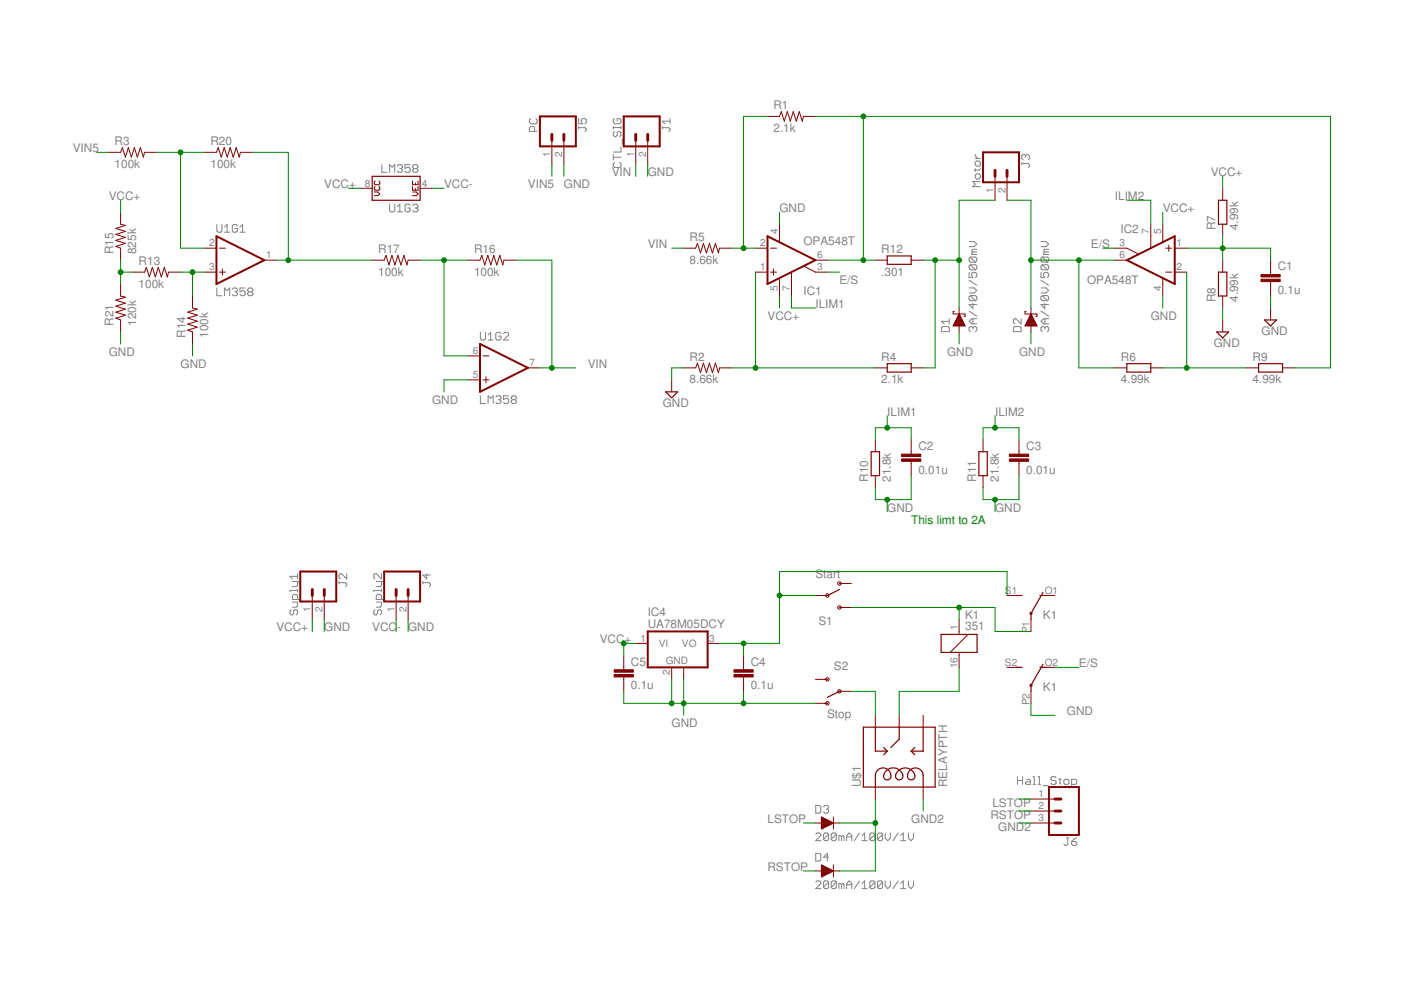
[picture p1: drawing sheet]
<svg xmlns="http://www.w3.org/2000/svg" width="297mm" height="210mm" viewBox="0 0 297 210" stroke-linecap="round" stroke-linejoin="round" font-family="sans-serif">
<g fill="none" stroke="#808080" stroke-width=".21">
<path d="M81 34.9v1.6h1M82.6 36.5v-1.6l.5 .6 .6-.6v1.6M84.2 35.2l.3-.3h.5l.3 .3v.3l-.3 .2M84.8 35.7h.2M85 35.7l.3 .3v.3l-.3 .2h-.5l-.3-.2M87 34.9h-1.1v.8l.5-.2h.3l.3 .2v.6l-.3 .2h-.6l-.2-.2M87.8 35.7l-.3-.2v-.3l.3-.3h.5l.3 .3v.3l-.3 .2M87.8 35.7l-.3 .3v.3l.3 .2h.5l.3-.2v-.3l-.3-.3M87.8 35.7h.5M112.5 25.1l-.3 .3v.6l.3 .2h1.1l.3-.2v-.6l-.3-.3M113.3 27.9v-.8l-.2-.3h-.6l-.3 .3v.8h1.7M122.7 25.1v1.1h.8l-.3-.5v-.3l.3-.3h.5l.3 .3v.6l-.3 .2"/>
<path d="M122.7 27.1h1.3l.3 .2v.3l-.3 .3M122.7 26.8v.5M130 26.8v.5M130 32.8v1.1M130 33.3h1.7M130 27.1h1.7M130.3 34.4l-.3 .3v.5l.3 .3h1.1l.3-.3v-.5l-.3-.3M130.3 25.1l-.3 .3v.6l.3 .2h1.1l.3-.2v-.6l-.3-.3h-.5v.6M130.3 27.9l-.3 .3v.5l.3 .3h.3l.3-.3v-.5l.2-.3h.3l.3 .3v.5l-.3 .3M131.7 26.8v.5M131.7 31.2v1h-1.7M131.9 29.5v1.1"/>
<path d="M140.4 27.1h1.4l.3 .2v.3l-.3 .3M140.4 26.8v.5M142.1 25.1v1.1M142.1 25.7h-1.7l.6 .5M206.8 37.1l.2-.2h.6l.3 .2v.6l-.3 .3h-.6l-.2-.3zM206.8 32.8v.2l.5 .6M206.8 35.8v.5M206.8 33.6h1.1M207 34.1h.6l.3 .3v.5l-.3 .3h-.6l-.2-.3v-.5zM207.9 38.5h-1.7l.6 .6-.6 .5h1.7M207.9 35.8l-.3 .2h-1.1M216.6 34.7h1.4l.3 .2v.3l-.3 .3"/>
<path d="M216.6 34.4v.5M217.4 33l.3-.2h.3l.3 .2v.6l-.3 .3M217.4 33l-.2-.2h-.3l-.3 .2v.6l.3 .3M217.4 33v.3M46 47.6v1.4l.2 .2h.6l.3-.2v-1.4M47.6 49.2h1.1M47.6 48.2l.6-.6v1.6M50.3 47.9l-.2-.3h-.6l-.2 .3v1.1l.2 .2h.6l.2-.2v-.6h-.5M50.9 49.2h1.1M50.9 48.2l.5-.6v1.6M82.6 43.3v1.3l.3 .3h.5l.3-.3v-1.3M84.2 44.9h1.1"/>
<path d="M84.2 43.8l.6-.5v1.6M87 43.6l-.3-.3h-.6l-.2 .3v1l.2 .3h.6l.3-.3v-.5h-.6M87.5 43.6l.3-.3h.5l.3 .3v.2l-.3 .3M88.1 44.1h.2M88.3 44.1l.3 .3v.2l-.3 .3h-.5l-.3-.3M205.5 57.8v1h.8l-.3-.5v-.3l.3-.2h.5l.3 .2v.6l-.3 .2M205.5 59.4l1.6 1.1M205.5 51.2h1l.6 .6-.6 .5h-1M205.7 54.5l-.2 .3v.5l.2 .3h1.1M205.7 56.1l-.2 .3v.5l.2 .3h1.1M205.7 54.5h1.1l.3 .3v.5l-.3 .3M205.7 56.1h1.1l.3 .3v.5l-.3 .3"/>
<path d="M205.7 56.1l1.1 1.1M205.7 54.5l1.1 1.1M206.3 53.4l-.3 .3v.2h1.1M206.3 53.4h.8M207.1 52.9h-.8l-.3 .2 .3 .3M220.7 57.8v1h.8l-.3-.5v-.3l.3-.2h.6l.2 .2v.6l-.2 .2M220.7 51.2h1.1l.5 .6-.5 .5h-1.1M220.7 59.4l1.6 1.1M221 56.1l-.3 .3v.5l.3 .3h1.1M221 56.1h1.1l.2 .3v.5l-.2 .3M221 54.5l-.3 .3v.5l.3 .3h1.1M221 54.5h1.1l.2 .3v.5l-.2 .3"/>
<path d="M221 56.1l1.1 1.1M221 54.5l1.1 1.1M221.5 53.4l-.3 .3v.2h1.1M221.5 53.4h.8M222.3 52.9h-.8l-.3 .2 .3 .3M46 61.1v1.6h1.1M47.6 62.7v-1.6l.6 .5 .5-.5v1.6M49.3 61.3l.2-.2h.6l.2 .2v.3l-.2 .3M49.8 61.9h.3M50.1 61.9l.2 .2v.3l-.2 .3h-.6l-.2-.3M52 61.1h-1.1v.8l.8-.3 .3 .3v.5l-.3 .3h-.5l-.3-.3M52.8 61.9l-.3-.3v-.3l.3-.2h.5l.3 .2v.3l-.3 .3"/>
<path d="M52.8 61.9l-.3 .2v.3l.3 .3h.5l.3-.3v-.3l-.3-.2M52.8 61.9h.5M101.9 70.5v1.3l.2 .3h.6l.2-.3v-1.3M103.5 72.1h1.1M103.5 71l.5-.5v1.6M106.2 70.7l-.3-.2h-.5l-.3 .2v1.1l.3 .3h.5l.3-.3v-.5h-.5M106.8 70.7l.2-.2h.6l.2 .2v.3l-1 1.1h1M199.6 69.5l.3-.3h1.1l.3 .3v.8h-1.7zM201.3 67.6v1.1M201.3 68.1h-1.7l.6 .6M205.5 66l1.6 1M205.5 61h1l.6 .6-.6 .5h-1"/>
<path d="M205.7 62.7l-.2 .2v.6l.2 .3h1.1M205.7 62.7h1.1l.3 .2v.6l-.3 .3M205.7 62.7l1.1 1.1M206.3 69.5l-.3-.3h-.3l-.2 .3v.5l.2 .3M206.3 69.5l.2-.3h.3l.3 .3v.5l-.3 .3M206.3 64.3v1.1l-.8-.8h1.6M206.3 67.6v1.1M206.3 69.5v.3M207.1 67.6h-1.1l-.5 .5 .5 .6h1.1M214.9 69.5l.2-.3h1.1l.3 .3v.8h-1.6zM216.5 67.6v1.1l-1.1-1.1h-.3l-.2 .3v.5l.2 .3M220.7 61h1.1l.5 .6-.5 .5h-1.1"/>
<path d="M220.7 66l1.6 1M221 62.7l-.3 .2v.6l.3 .3h1.1M221 62.7h1.1l.2 .2v.6l-.2 .3M221 62.7l1.1 1.1M221.5 69.5l-.3-.3h-.2l-.3 .3v.5l.3 .3M221.5 69.5l.3-.3h.3l.2 .3v.5l-.2 .3M221.5 64.3v1.1l-.8-.8h1.6M221.5 67.6v1.1M221.5 69.5v.3M222.3 67.6h-1.1l-.5 .5 .5 .6h1.1M101.9 83.9v1.7h1M103.5 85.6v-1.7l.5 .6 .6-.6v1.7"/>
<path d="M105.1 84.2l.3-.3h.5l.3 .3v.3l-.3 .2M105.7 84.7h.2M105.9 84.7l.3 .3v.3l-.3 .3h-.5l-.3-.3M107.8 83.9h-1v.8l.5-.2h.3l.2 .2v.6l-.2 .3h-.6l-.2-.3M108.7 84.7l-.3 .3v.3l.3 .3h.5l.3-.3v-.3l-.3-.3M108.7 84.7l-.3-.2v-.3l.3-.3h.5l.3 .3v.3l-.3 .2M108.7 84.7h.5M61.7 129.3l-.2 .3v.5l.2 .3h.3l.3-.3v-.5l.2-.3h.3l.3 .3v.5l-.3 .3M62 127.7h1.1v.8l-.3 .2h-.8M62 123.3h1.4l.2 .2v.3M63.1 125.2h-1.6v.3M63.1 121.6v1.1"/>
<path d="M63.1 123.3v.8l-.3 .3h-.8M63.1 124.9v.6M63.1 127.1v-.8l-.3-.3h-.5l-.3 .3v.8h1.6M63.1 122.2h-1.6l.5 .5M71.9 123.5h1.3l.3 .3v.3l-.3 .3M71.9 123.3v.5M73.5 121.6v1.1l-1.1-1.1h-.2l-.3 .3v.6l.3 .2M79.5 129.3l-.3 .3v.5l.3 .3h.3l.3-.3v-.5l.2-.3h.3l.3 .3v.5l-.3 .3M79.8 127.7h1.1v.8l-.3 .2h-.8M79.8 123.3h1.3l.3 .2v.3M80.9 127.1v-.8l-.3-.3h-.5l-.3 .3v.8h1.6M80.9 125.2h-1.7v.3"/>
<path d="M80.9 123.3v.8l-.3 .3h-.8M80.9 121.6v1.1l-1.1-1.1h-.3l-.3 .3v.6l.3 .2M80.9 124.9v.6M89.7 123.5h1.3l.3 .3v.3l-.3 .3M89.7 123.3v.5M90.5 121.6v1.1l-.8-.8h1.6M173 176.9l.2-.3h.6l.2 .3v.2l-1 1.1h1M173 170.8h.8l.2 .2v1.1l-.2 .3h-.8zM174.6 171l.3-.2h.5l.3 .2v.3l-.3 .3M175.1 171.6h.3M175.4 171.6l.3 .3v.2l-.3 .3h-.5l-.3-.3M175.7 176.9v1.1l-.3 .2h-.5l-.3-.2"/>
<path d="M175.7 176.9l-.3-.3h-.5l-.3 .3v1.1M175.7 176.9l-1.1 1.1M177.3 176.9v1.1l-.3 .2h-.5l-.3-.2M177.3 176.9l-.3-.3h-.5l-.3 .3v1.1M177.3 176.9l-1.1 1.1M178.4 177.4l-.3-.3h-.2v1.1M178.4 177.4v.8M178.4 177.4l.3-.3 .2 .3v.8M179.5 178.2v-1.1l.5-.5 .6 .5v1.1M179.5 177.4h1.1M182.2 176.6l-1.1 1.6M182.8 178.2h1.1"/>
<path d="M182.8 177.1l.5-.5v1.6M185.5 176.9v1.1l-.3 .2h-.5l-.3-.2M185.5 176.9l-.3-.3h-.5l-.3 .3v1.1M185.5 176.9l-1.1 1.1M187.1 176.9v1.1l-.2 .2h-.6l-.2-.2M187.1 176.9l-.2-.3h-.6l-.2 .3v1.1M187.1 176.9l-1 1.1M187.7 176.6v1.1l.5 .5 .6-.5v-1.1M190.4 176.6l-1.1 1.6M191 178.2h1M191 177.1l.5-.5v1.6M192.6 176.6v1.1l.5 .5 .6-.5v-1.1"/>
<path d="M215.7 164.7v1.6M215.7 165.5h1.1M216.8 164.7v1.6M217.6 165.2h.6l.3 .3v.8h-.9l-.2-.3 .2-.2h.9M219 166.3h.5M219 164.7h.3v1.6M220.1 166.3h.5M220.1 164.7h.3v1.6M221.2 166.6h1.1M223.9 165l-.3-.3h-.5l-.3 .3v.2l.3 .3h.5l.3 .3v.2l-.3 .3h-.5l-.3-.3M224.5 165.2h.5M224.7 165v1l.3 .3"/>
<path d="M225.6 165.5l.2-.3h.6l.2 .3v.5l-.2 .3h-.6l-.2-.3zM226.1 177.6h.5M226.4 177.6v1.4l-.3 .3h-.3l-.2-.3M227.2 166.3h.8l.3-.3v-.5l-.3-.3h-.8v1.6M227.2 178.4h.8l.3 .3v.3l-.3 .3h-.5l-.3-.3zM228.3 177.6l-.6 .3-.5 .5M173 180.9h.8l.2 .3v1.1l-.2 .3h-.8zM173 187l.2-.2h.6l.2 .2v.3l-1 1.1h1M175.7 187l-.3-.2h-.5l-.3 .2v1.1M175.7 187v1.1l-.3 .3h-.5l-.3-.3M175.7 187l-1.1 1.1M175.7 181.7h-1.1l.8-.8v1.7"/>
<path d="M177.3 187l-.3-.2h-.5l-.3 .2v1.1M177.3 187v1.1l-.3 .3h-.5l-.3-.3M177.3 187l-1.1 1.1M178.4 187.6l-.3-.3h-.2v1.1M178.4 187.6v.8M178.4 187.6l.3-.3 .2 .3v.8M179.5 188.4v-1.1l.5-.5 .6 .5v1.1M179.5 187.6h1.1M182.2 186.8l-1.1 1.6M182.8 187.3l.5-.5v1.6M182.8 188.4h1.1M185.5 187l-.3-.2h-.5l-.3 .2v1.1"/>
<path d="M185.5 187v1.1l-.3 .3h-.5l-.3-.3M185.5 187l-1.1 1.1M187.1 187l-.2-.2h-.6l-.2 .2v1.1M187.1 187v1.1l-.2 .3h-.6l-.2-.3M187.1 187l-1 1.1M187.7 186.8v1.1l.5 .5 .6-.5v-1.1M190.4 186.8l-1.1 1.6M191 187.3l.5-.5v1.6M191 188.4h1M192.6 186.8v1.1l.5 .5 .6-.5v-1.1"/>
</g>
<g fill="none" stroke="#800000" stroke-width=".21">
<path d="M23 32.3h2.6l.4-1 .6 2 .6-2 .7 2 .6-2 .6 2 .7-2 .6 2 .2-1h2.6M43.3 32.3h2.6l.4-1 .6 2 .6-2 .7 2 .6-2 .6 2 .7-2 .6 2 .3-1h2.5M76.4 39.9h2.5M79.5 39.5l-.1 .2v.4l.1 .2h.8l.2-.2v-.4l-.2-.2M79.5 38.4l-.1 .2v.3l.1 .3h.8l.2-.3v-.3l-.2-.2M87.5 38.4v.8h1.1v-.8M87.5 39.5v.8h1.1v-.8M88.1 38.8v.4M88.1 39.9v.4M89.1 39.9h2.5M117 29.8v5M119.5 29.8v5"/>
<path d="M134.8 29.8v5M137.3 29.8v5M162.7 24.7h2.6l.4-1 .6 2 .6-2 .7 2 .6-2 .6 2 .7-2 .6 2 .2-1h2.6M211 37.4v5.1M213.5 37.4v5.1M259.2 39.9v2.6M25.6 45v2.5l1 .3-2 .6 2 .7-2 .6 2 .6-2 .7 2 .6-2 .6 1 .4v2.6M28.1 57.7h2.5l.4-1 .7 2 .6-2 .6 2 .7-2 .6 2 .6-2 .7 2 .2-1h2.6M43.3 57.7h2.6M43.3 52.6h2.6M46.5 57.7h1.3M46.5 52.6h1.3"/>
<path d="M47.2 57.1v1.2M56 55.2h2.6M78.9 55.2h2.5l.4-1.1 .7 2.1 .6-2.1 .6 2.1 .7-2.1 .6 2.1 .6-2.1 .7 2.1 .2-1h2.6M79.4 40.7h.7l.4 .4-.4 .4h-.7M87.5 40.7h.7l.4 .4-.4 .4h-.7M99.2 55.2h2.6l.4-1.1 .6 2.1 .6-2.1 .7 2.1 .6-2.1 .6 2.1 .7-2.1 .6 2.1 .2-1h2.6M144.9 52.6h2.6l.4-1 .6 2 .6-2 .7 2 .6-2 .6 2 .7-2 .6 2 .3-1h2.5M160.2 57.7h2.5M160.2 52.6h2.5M163.4 57.7h1.2M163.4 52.6h1.2M164 57.1v1.2"/>
<path d="M165.3 47.5v3.8M165.3 59v3.8M167.8 57.8v5M170.5 56.5l2.4 1.2h2.5M172.9 55.2h2.5M185.6 55.2h2.5M193.2 55.2h2.5M236.4 52.6h2.5l2.4 1.2M236.4 55.2h2.5M244 47.5v5M246.5 47.5v3.8M246.5 59v3.8"/>
<path d="M247.2 57.7h1.2M247.2 52.6h1.2M247.8 52v1.3M249.1 57.7h2.5M249.1 52.6h2.5M259.2 47.5v2.6M259.2 55.2v2.5M269.4 55.2v3M269.4 59.7v3.1M25.6 60.2v2.6l1 .2-2 .6 2 .7-2 .6 2 .7-2 .6 2 .6-2 .7 1 .3v2.6M40.8 62.8v2.5l1 .3-2 .6 2 .6-2 .7 2 .6-2 .6 2 .7-2 .6 1 .4v2.5M99.2 75.5h2.6"/>
<path d="M102.4 75.5h1.3M103 79.9v1.3M111.9 78h2.6M144.9 78h2.6l.4-1 .6 2 .6-2 .7 2 .6-2 .6 2 .7-2 .6 2 .3-1h2.5M185.6 78h2.5M193.2 78h2.5M202.1 69h2.5M202.2 68.9h2.3M202.2 68.8h2.3M202.3 68.7h2.1M202.3 66.1h-.2v.5h2.5v.5h-.2M202.4 68.5h1.9"/>
<path d="M202.4 68.4h1.9M202.5 68.3h1.7M202.5 68.2h1.7M202.6 68.1h1.5M202.7 67.9h1.3M202.7 67.8h1.3M202.8 67.7h1.1M202.9 67.6h1M202.9 67.5h.9M203 67.3h.7M203 67.2h.7M203.1 67.1h.5"/>
<path d="M203.2 67h.4M203.2 66.9h.3M203.3 66.7h.1M203.3 66.6h.1M203.3 65.3v1.3M203.3 69.1v1.3M203.3 66.6l1.3 2.5h-2.5zM217.4 69h2.4M217.4 68.9h2.4M217.5 68.8h2.2M217.6 68.7h2M217.6 66.1h-.3v.5h2.6v.5h-.3"/>
<path d="M217.6 68.5h2M217.7 68.4h1.8M217.7 68.3h1.8M217.8 68.2h1.6M217.8 68.1h1.5M217.9 67.9h1.4M218 67.8h1.2M218 67.7h1.2M218.1 67.6h1M218.1 67.5h.9M218.2 67.3h.8M218.3 67.2h.6"/>
<path d="M218.3 67.1h.6M218.4 67h.4M218.5 66.9h.2M218.5 66.7h.2M218.6 66.6h.1M218.6 65.3v1.3M218.6 69.1v1.3M218.6 66.6l1.3 2.5h-2.6zM236.4 78h2.5M244 78h2.5M259.2 62.8v2.5M259.2 67.8v2.6"/>
<path d="M264.3 78h2.5M269.4 65.3v2.5M271.9 78h2.6M99.2 80.5h2.6M102.4 80.5h1.3M142.4 80.5v2.6M185.6 93.2v2.6M193.2 93.2v3.1M193.2 97.8v3.1M208.4 93.2v2.6M216 93.2v3.1M216 97.8v3.1"/>
<path d="M185.6 100.9v2.5M208.4 100.9v2.5M66.2 126.3v5M68.7 126.3v5M84 126.3v5M86.5 126.3v5M132.2 139v3M134.8 136.4h2.5M150 136.4h2.6M157.6 139v3M172.9 126.3h2.5M178 128.8h2.5"/>
<path d="M178 123.7h2.5M203.3 131.3v3.2M203.3 138.3v3.2M205.3 134.5l-3.9 3.8M213.5 126.3h2.5M218.6 131.3v2.6M221.1 126.3h2.6M132.2 143.5v3.1M142.4 141.5v2.5M144.9 141.5v2.5M157.6 143.5v3.1M172.9 144h2.5"/>
<path d="M172.9 149.1h2.5M178 146.6h2.5M185.6 151.7v2.5M190.6 151.7v2.5M195.7 151.7v2.5M213.5 141.5h2.5M218.6 146.6v2.5M221.1 141.5h2.6M172.9 174.5h1.3M174.2 173.2l2.5 1.3-2.5 1.3zM174.2 175.7h.2M174.2 175.5h.4"/>
<path d="M174.2 175.4h.7M174.2 175.3h.9M174.2 175.2h1.1M174.2 175h1.4M174.2 174.9h1.6M174.2 174.8h1.9M174.2 174.7h2.1M174.2 174.6h2.4M174.2 174.5h2.4M174.2 174.3h2.1M174.2 174.2h1.9M174.2 174.1h1.7"/>
<path d="M174.2 174h1.4M174.2 173.8h1.2M174.2 173.7h.9M174.2 173.6h.7M174.2 173.5h.4M174.2 173.4h.2M174.2 173.2h.1M176.7 174.5h1.3M176.7 173.2v2.6M185.6 166.9v2.5M195.7 166.9v2.5M218.6 169.4h5.1"/>
<path d="M218.6 172h5.1M218.6 174.5h5.1M172.9 184.7h1.3M174.2 183.4l2.5 1.3-2.5 1.2zM174.2 185.9h.1M174.2 185.8h.2M174.2 185.7h.5M174.2 185.5h.7M174.2 185.4h1M174.2 185.3h1.2M174.2 185.2h1.4M174.2 185.1h1.7"/>
<path d="M174.2 185h1.9M174.2 184.8h2.2M174.2 184.7h2.4M174.2 184.6h2.3M174.2 184.5h2.1M174.2 184.3h1.8M174.2 184.2h1.6M174.2 184.1h1.4M174.2 184h1.1M174.2 183.9h.9M174.2 183.7h.6M174.2 183.6h.4"/>
<path d="M174.2 183.5h.2M176.7 183.4v2.5M176.7 184.7h1.3"/>
<circle cx="175.4" cy="126.3" r=".36"/>
<circle cx="178" cy="123.7" r=".36"/>
<circle cx="178" cy="128.8" r=".36"/>
<circle cx="175.4" cy="149.1" r=".36"/>
<circle cx="175.4" cy="144" r=".36"/>
<circle cx="178" cy="146.6" r=".36"/>
</g>
<g fill="none" stroke="#800000" stroke-width=".42">
<path d="M114.5 24.7h7.6v6.3h-7.6zM132.2 24.7h7.7v6.3h-7.7zM208.4 32.3h7.6v6.4h-7.6zM45.9 50.1l10.1 5.1-10.1 5zM162.7 50.1l10.2 5.1-10.2 5zM238.9 55.2l10.2-5.1v10.1zM101.8 72.9l10.1 5.1-10.1 5.1zM63.7 121.2h7.6v6.3h-7.6zM81.4 121.2h7.7v6.3h-7.7zM137.3 133.9h12.7v7.6h-12.7zM222.4 166.9h6.3v10.1h-6.3z"/>
<circle cx="218.6" cy="130.1" r=".13"/>
<circle cx="218.6" cy="145.3" r=".13"/>
</g>
<g fill="none" stroke="#800000" stroke-width=".25">
<path d="M78.9 37.4h10.2v5.1h-10.2zM188.1 54.3h5.1v1.7h-5.1zM258.3 42.5h1.8v5h-1.8zM258.3 57.7h1.8v5.1h-1.8zM188.1 77.1h5.1v1.8h-5.1zM238.9 77.1h5.1v1.8h-5.1zM258 70.4h2.5l-1.3 1.2zM266.8 77.1h5.1v1.8h-5.1zM268.1 67.8h2.6l-1.3 1.3zM141.1 83.1h2.6l-1.3 1.2zM184.7 95.8h1.8v5.1h-1.8zM207.5 95.8h1.8v5.1h-1.8z"/>
<path d="M178 125l-2.6 1.3M199.5 134.5h7.7v3.8h-7.7zM215.4 126.3h1.3M220.5 126.3h1.3M221.1 125.6l-2.5 4.5v1.2M178 146.6l-2.6 1.2M183 154.2h15.3v12.7h-15.3zM185.6 154.2v5.1h2.5M187.4 158.5l.7 .8M188.1 159.3l-.7 .7M190.6 154.2v2.5l-1.7 1.8M193.2 159.3l.8 .7"/>
<path d="M194 158.5l-.8 .8M195.7 154.2v5.1h-2.5M215.4 141.5h1.3M220.5 141.5h1.3M221.1 140.9l-2.5 4.4v1.3M185.6 166.9v-2.6a1.63 1.63 0 0 1 2-1.4 1.63 1.63 0 0 1 1.1 2.1 .82 .82 0 0 1-1.1 .1 .82 .82 0 0 1-.1-1.1 2.05 2.05 0 0 1 2.3-1.2 2.05 2.05 0 0 1 1.6 2 .82 .82 0 0 1-1.2 .4 .82 .82 0 0 1-.2-1.2 2.06 2.06 0 0 1 2.3-1.1 2.06 2.06 0 0 1 1.7 1.9 .84 .84 0 0 1-1.2 .4 .84 .84 0 0 1-.3-1.2 1.64 1.64 0 0 1 1.8-1.2 1.64 1.64 0 0 1 1.4 1.5v2.6"/>
</g>
<g fill="none" stroke="#800000" stroke-width=".61">
<path d="M117 28.5v1.3M119.5 28.5v1.3M134.8 28.5v1.3M137.3 28.5v1.3M211 36.1v1.3M213.5 36.1v1.3M66.2 125v1.3M68.7 125v1.3M84 125v1.3M86.5 125v1.3M223.7 174.5h1.2M223.7 172h1.2"/>
<path d="M223.7 169.4h1.2"/>
</g>
<g fill="#800000" stroke="#800000" stroke-width=".21">
<path d="M267.4 59.2h4v.5h-4z"/>
<path d="M267.4 58.2h4v.5h-4z"/>
<path d="M191.2 97.3h4v.5h-4z"/>
<path d="M191.2 96.3h4v.5h-4z"/>
<path d="M214 97.3h4.1v.5h-4.1z"/>
<path d="M214 96.3h4.1v.5h-4.1z"/>
<path d="M155.6 143h4.1v.5h-4.1z"/>
<path d="M155.6 142h4.1v.5h-4.1z"/>
<path d="M130.2 143h4.1v.5h-4.1z"/>
<path d="M130.2 142h4.1v.5h-4.1z"/>
</g>
<g fill="none" stroke="#008000" stroke-width=".21">
<path d="M20.5 32.3h2.5M33.2 32.3h10.1M38.3 32.3v20.3h5M53.5 32.3h7.6v22.9M73.8 39.9h2.6M91.6 39.9h2.5M117 34.8v2.6M119.5 34.8v2.6M134.8 34.8v2.6M137.3 34.8v2.6M162.7 24.7h-5.1v27.9M172.9 24.7h109.2v53.3h-7.6"/>
<path d="M183 24.7v30.5M259.2 37.4v2.5M25.6 42.5v2.5M25.6 55.2v5M25.6 57.7h2.5M38.3 57.7h5M40.8 57.7v5.1M58.6 55.2h20.3M89.1 55.2h10.1M94.1 55.2v20.3h5.1M109.4 55.2h7.6v22.8M142.4 52.6h2.5"/>
<path d="M155.1 52.6h5.1M160.2 57.7v20.3M165.3 45v2.5M175.4 55.2h10.2M175.4 57.7h2.6M195.7 55.2h7.6M198.3 55.2v22.8h-2.6M211 42.5h-7.7v22.8M213.5 42.5h5.1v22.8M218.6 55.2h17.8M228.7 55.2v22.8h7.7M233.8 52.6h2.6"/>
<path d="M238.9 42.5h5.1v5M246.5 45v2.5M251.6 52.6h17.8v2.6M251.6 57.7v20.3M259.2 50.1v5.1M25.6 70.4v2.5M40.8 72.9v2.6M114.5 78h7.6M144.9 78h-2.5v2.5M155.1 78h30.5M165.3 62.8v2.5M167.8 62.8v2.5h5.1"/>
<path d="M203.3 70.4v2.5M218.6 70.4v2.5M246.5 78h17.8M246.5 62.8v2.5M259.2 65.3v2.5M269.4 62.8v2.5M99.2 80.5h-5.1v2.6M185.6 93.2v-2.5h7.6v2.5M188.1 88.2v2.5M208.4 93.2v-2.5h7.6v2.5M211 88.2v2.5M188.1 105.9v2.6"/>
<path d="M193.2 100.9v5h-7.6v-2.5M211 105.9v2.6M216 100.9v5h-7.6v-2.5M66.2 131.3v2.6M68.7 131.3v2.6M84 131.3v2.6M86.5 131.3v2.6M134.8 136.4h-2.6v2.6M157.6 136.4v2.6M165.3 126.3h7.6M180.5 128.8h30.5v5.1h7.6M203.3 128.8v2.5"/>
<path d="M213.5 126.3v-5.1h-48.2v15.2h-12.7M132.2 146.6v2.5h40.7M142.4 144v5.1M144.9 144v7.7M157.6 146.6v2.5M180.5 146.6h5.1v5.1M203.3 141.5v5.1h-12.7v5.1M218.6 149.1v2.6h5.1M223.7 141.5h5M170.3 174.5h2.6M178 174.5h7.6M185.6 169.4v15.3h-7.6"/>
<path d="M195.7 169.4v2.6M216 169.4h2.6M216 174.5h2.6M216 172h2.6M170.3 184.7h2.6"/>
</g>
<g fill="#008000" stroke="#008000" stroke-width=".21">
<circle cx="183" cy="24.7" r=".51"/>
<circle cx="183" cy="55.2" r=".51"/>
<circle cx="157.6" cy="52.6" r=".51"/>
<circle cx="203.3" cy="55.2" r=".51"/>
<circle cx="198.3" cy="55.2" r=".51"/>
<circle cx="160.2" cy="78" r=".51"/>
<circle cx="188.1" cy="105.9" r=".51"/>
<circle cx="211" cy="105.9" r=".51"/>
<circle cx="144.9" cy="149.1" r=".51"/>
<circle cx="142.4" cy="149.1" r=".51"/>
<circle cx="157.6" cy="149.1" r=".51"/>
<circle cx="228.7" cy="55.2" r=".51"/>
<circle cx="218.6" cy="55.2" r=".51"/>
<circle cx="251.6" cy="78" r=".51"/>
<circle cx="259.2" cy="52.6" r=".51"/>
<circle cx="117" cy="78" r=".51"/>
<circle cx="188.1" cy="90.7" r=".51"/>
<circle cx="211" cy="90.7" r=".51"/>
<circle cx="203.3" cy="128.8" r=".51"/>
<circle cx="165.3" cy="126.3" r=".51"/>
<circle cx="157.6" cy="136.4" r=".51"/>
<circle cx="61.1" cy="55.2" r=".51"/>
<circle cx="38.3" cy="32.3" r=".51"/>
<circle cx="40.8" cy="57.7" r=".51"/>
<circle cx="25.6" cy="57.7" r=".51"/>
<circle cx="94.1" cy="55.2" r=".51"/>
<circle cx="132.2" cy="136.4" r=".51"/>
<circle cx="185.6" cy="174.5" r=".51"/>
</g>
<g font-size="2.5" fill="#808080">
<text x="164" y="23.2">R1</text>
<text x="164" y="28">2.1k</text>
<text x="15.4" y="32.3">VIN5</text>
<text x="24.3" y="35.6">100k</text>
<text x="24.3" y="30.8">R3</text>
<text x="44.6" y="35.6">100k</text>
<text x="44.6" y="30.8">R20</text>
<text x="68.8" y="39.9">VCC+</text>
<text x="94.2" y="39.9">VCC-</text>
<text x="111.9" y="39.9">VIN5</text>
<text x="119.5" y="39.9">GND</text>
<text x="129.7" y="37.4">VIN</text>
<text x="137.3" y="37.4">GND</text>
<text x="256.7" y="37.4">VCC+</text>
<text x="23" y="42.5">VCC+</text>
<text x="165.3" y="45">GND</text>
<text x="236.4" y="42.5">ILIM2</text>
<text x="246.5" y="45">VCC+</text>
<text x="24.1" y="53.9" transform="rotate(-90 24.1 53.9)">R15</text>
<text x="28.9" y="53.9" transform="rotate(-90 28.9 53.9)">825k</text>
<text x="80.2" y="53.7">R17</text>
<text x="100.5" y="53.7">R16</text>
<text x="137.3" y="52.6">VIN</text>
<text x="146.2" y="51.1">R5</text>
<text x="170.3" y="51.8">OPA548T</text>
<text x="186.8" y="53.7">R12</text>
<text x="231.3" y="52.6">E/S</text>
<text x="237.6" y="49.4">IC2</text>
<text x="257.7" y="48.8" transform="rotate(-90 257.7 48.8)">R7</text>
<text x="262.5" y="48.8" transform="rotate(-90 262.5 48.8)">4.99k</text>
<text x="29.4" y="56.2">R13</text>
<text x="80.2" y="58.5">100k</text>
<text x="100.5" y="58.5">100k</text>
<text x="146.2" y="55.9">8.66k</text>
<text x="186.8" y="58.5">.301</text>
<text x="270.9" y="57.3">C1</text>
<text x="29.4" y="61">100k</text>
<text x="170.3" y="62.6">IC1</text>
<text x="172.9" y="65.3">ILIM1</text>
<text x="178" y="60.2">E/S</text>
<text x="230.5" y="60.2">OPA548T</text>
<text x="257.7" y="64" transform="rotate(-90 257.7 64)">R8</text>
<text x="262.5" y="64" transform="rotate(-90 262.5 64)">4.99k</text>
<text x="270.9" y="62.4">0.1u</text>
<text x="24.1" y="69.1" transform="rotate(-90 24.1 69.1)">R21</text>
<text x="28.9" y="69.1" transform="rotate(-90 28.9 69.1)">120k</text>
<text x="39.3" y="71.7" transform="rotate(-90 39.3 71.7)">R14</text>
<text x="44.1" y="71.7" transform="rotate(-90 44.1 71.7)">100k</text>
<text x="162.7" y="67.8">VCC+</text>
<text x="244" y="67.8">GND</text>
<text x="267.5" y="71">GND</text>
<text x="23" y="75.5">GND</text>
<text x="146.2" y="76.5">R2</text>
<text x="186.8" y="76.5">R4</text>
<text x="200.8" y="75.5">GND</text>
<text x="216.1" y="75.5">GND</text>
<text x="237.6" y="76.5">R6</text>
<text x="257.3" y="73.6">GND</text>
<text x="265.6" y="76.5">R9</text>
<text x="38.3" y="78">GND</text>
<text x="124.6" y="78">VIN</text>
<text x="146.2" y="81.3">8.66k</text>
<text x="186.8" y="81.3">2.1k</text>
<text x="237.6" y="81.3">4.99k</text>
<text x="265.6" y="81.3">4.99k</text>
<text x="91.6" y="85.6">GND</text>
<text x="140.5" y="86.3">GND</text>
<text x="188.1" y="88.2">I</text>
<text x="188.8" y="88.2">LIM1</text>
<text x="211" y="88.2">I</text>
<text x="211.7" y="88.2">LIM2</text>
<text x="194.7" y="95.4">C2</text>
<text x="217.6" y="95.4">C3</text>
<text x="194.7" y="100.5">0.01u</text>
<text x="217.6" y="100.5">0.01u</text>
<text x="184.1" y="102.1" transform="rotate(-90 184.1 102.1)">R10</text>
<text x="188.9" y="102.1" transform="rotate(-90 188.9 102.1)">21.8k</text>
<text x="206.9" y="102.1" transform="rotate(-90 206.9 102.1)">R11</text>
<text x="211.7" y="102.1" transform="rotate(-90 211.7 102.1)">21.8k</text>
<text x="188.1" y="108.5">GND</text>
<text x="211" y="108.5">GND</text>
<text x="172.9" y="122.4">Start</text>
<text x="137.3" y="130.7">IC4</text>
<text x="204.6" y="131.3">K1</text>
<text x="221.1" y="131.3">K1</text>
<text x="58.6" y="133.9">VCC+</text>
<text x="68.8" y="133.9">GND</text>
<text x="78.9" y="133.9">VCC</text>
<text x="84.2" y="133.9">-</text>
<text x="86.5" y="133.9">GND</text>
<text x="127.2" y="136.4">VCC+</text>
<text x="137.3" y="133.2">UA78M05DCY</text>
<text x="173.5" y="132.6">S1</text>
<text x="204.6" y="133.5">351</text>
<text x="133.8" y="141.1">C5</text>
<text x="159.2" y="141.1">C4</text>
<text x="176.8" y="142">S2</text>
<text x="228.8" y="141.5">E/S</text>
<text x="133.8" y="146.2">0.1u</text>
<text x="159.2" y="146.2">0.1u</text>
<text x="221.1" y="146.6">K1</text>
<text x="142.4" y="154.2">GND</text>
<text x="175.4" y="152.2">Stop</text>
<text x="226.2" y="151.6">GND</text>
<text x="182.5" y="166.9" transform="rotate(-90 182.5 166.9)">U$1</text>
<text x="200.8" y="166.9" transform="rotate(-90 200.8 166.9)">RELAYPTH</text>
<text x="210" y="173.7">RSTOP</text>
<text x="210.4" y="171.2">LSTOP</text>
<text x="162.7" y="174.5">LSTOP</text>
<text x="193.2" y="174.5">GND2</text>
<text x="211.7" y="176.3">GND2</text>
<text x="162.7" y="184.7">RSTOP</text>
</g>
<text font-size="2.5" fill="#008000" x="193.2" y="111">This limt to 2A</text>
<g font-size="2.1" fill="#808080">
<text x="116.7" y="33.3" transform="rotate(-90 116.7 33.3)">1</text>
<text x="119.2" y="33.3" transform="rotate(-90 119.2 33.3)">2</text>
<text x="134.4" y="33.3" transform="rotate(-90 134.4 33.3)">1</text>
<text x="137" y="33.3" transform="rotate(-90 137 33.3)">2</text>
<text x="77.4" y="39.6">8</text>
<text x="89.4" y="39.6">4</text>
<text x="210.6" y="40.9" transform="rotate(-90 210.6 40.9)">1</text>
<text x="213.2" y="40.9" transform="rotate(-90 213.2 40.9)">2</text>
<text x="44.4" y="52.3">2</text>
<text x="161.2" y="52.3">2</text>
<text x="164.9" y="49.7" transform="rotate(-90 164.9 49.7)">4</text>
<text x="237.4" y="52.3">3</text>
<text x="243.6" y="49.7" transform="rotate(-90 243.6 49.7)">7</text>
<text x="246.2" y="49.7" transform="rotate(-90 246.2 49.7)">5</text>
<text x="249.4" y="52.3">1</text>
<text x="44.4" y="57.3">3</text>
<text x="56.4" y="54.8">1</text>
<text x="161.2" y="57.3">1</text>
<text x="173.2" y="57.3">3</text>
<text x="173.2" y="54.8">6</text>
<text x="237.4" y="54.8">6</text>
<text x="249.4" y="57.3">2</text>
<text x="164.9" y="61.8" transform="rotate(-90 164.9 61.8)">5</text>
<text x="167.4" y="61.8" transform="rotate(-90 167.4 61.8)">7</text>
<text x="246.2" y="61.8" transform="rotate(-90 246.2 61.8)">4</text>
<text x="100.2" y="75.1">6</text>
<text x="112.3" y="77.6">7</text>
<text x="100.2" y="80.2">5</text>
<text x="213.1" y="125.9">S1</text>
<text x="221.5" y="125.9">O1</text>
<text x="65.9" y="129.8" transform="rotate(-90 65.9 129.8)">1</text>
<text x="68.4" y="129.8" transform="rotate(-90 68.4 129.8)">2</text>
<text x="83.6" y="129.8" transform="rotate(-90 83.6 129.8)">1</text>
<text x="86.2" y="129.8" transform="rotate(-90 86.2 129.8)">2</text>
<text x="135.8" y="136.1">1</text>
<text x="139.7" y="137.2">VI</text>
<text x="144.6" y="137.2">VO</text>
<text x="150.4" y="136.1">3</text>
<text x="203" y="133.5" transform="rotate(-90 203 133.5)">1</text>
<text x="218.2" y="134.3" transform="rotate(-90 218.2 134.3)">P1</text>
<text x="141.1" y="140.7">GND</text>
<text x="142" y="143" transform="rotate(-90 142 143)">2</text>
<text x="203" y="141.7" transform="rotate(-90 203 141.7)">16</text>
<text x="213.1" y="141.1">S2</text>
<text x="221.5" y="141.1">O2</text>
<text x="218.2" y="149.6" transform="rotate(-90 218.2 149.6)">P2</text>
<text x="220.2" y="169.1">1</text>
<text x="220.2" y="171.6">2</text>
<text x="220.2" y="174.1">3</text>
</g>
</svg>
